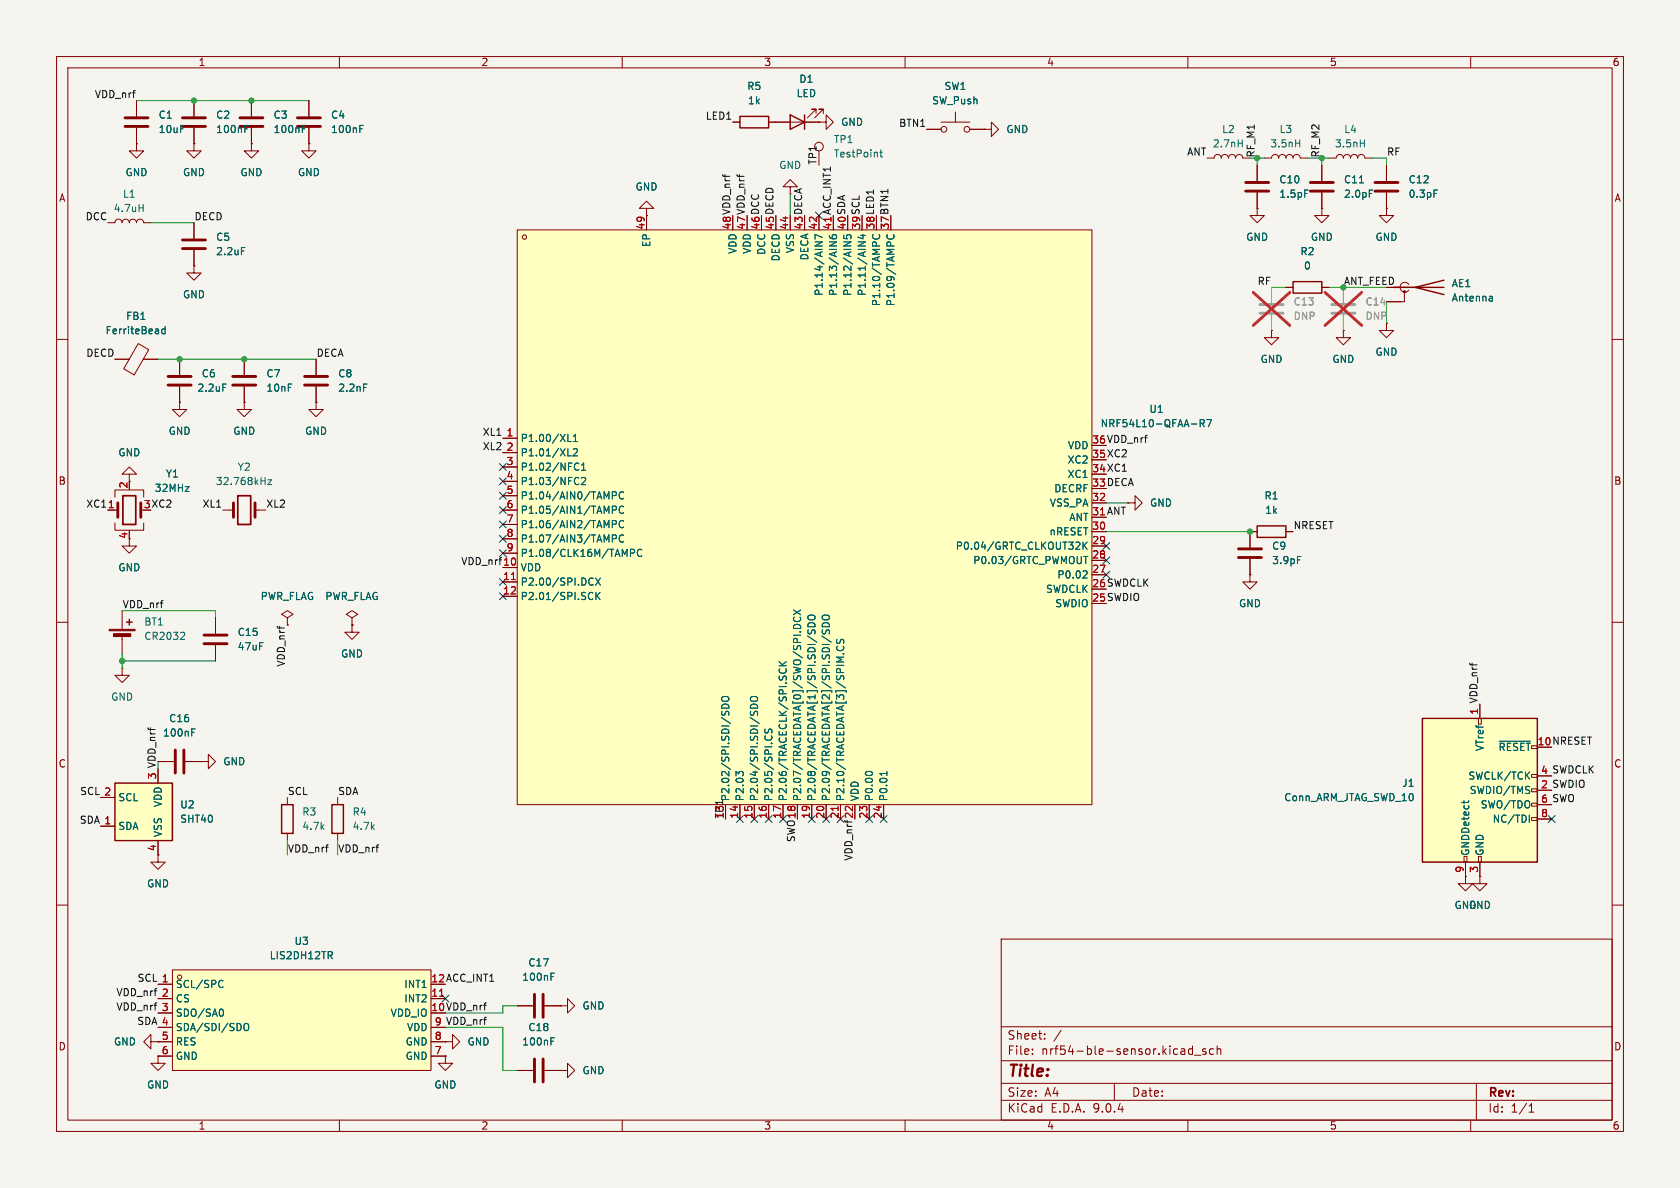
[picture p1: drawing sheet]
<svg xmlns="http://www.w3.org/2000/svg" width="297mm" height="210mm" viewBox="0 0 297 210" stroke-linecap="round" stroke-linejoin="round" font-family="sans-serif">
<path d="M0 0h297v210h-297z" fill="#f5f4ef" stroke="#f5f4ef" stroke-width=".18"/>
<g fill="none" stroke="#840000" stroke-width=".18">
<path d="M10 10h277v190h-277zM12 12h273v186h-273zM60 10v2M110 10v2M160 10v2M210 10v2M260 10v2M44.4 25.4v1.3h1.3l-1.3 1.2-1.2-1.2h1.2M44.4 25.4h.1M10 60h2M285 60h2M10 110h2"/>
<path d="M50.8 109.2l1-.6-1-.6-1 .6 1 .6v1.3M50.8 110.5h.1M285 110h2M27.9 151.1v1.3h1.3l-1.3 1.3-1.2-1.3h1.2M10 160h2M177 166h108v32h-108zM285 160h2M60 198v2M110 198v2M160 198v2M177 194.5h108M177 191.5h108"/>
<path d="M177 187.5h108M177 181.5h108M182.5 186.3v.1M182.5 185.5v.1M184.7 183.6v.1M184.7 182.8v.1M187.6 182.1l-1.3 2M197 191.5v3M210 198v2M210.8 184.9v1.5M210.8 185.5l-.4-.1-.3 .3v.4l.1 .2h.6M211.2 186.5h1.1"/>
<path d="M213.2 185.5l-.4-.1-.2 .2 .1 .2 .5 .2v.3h-.6M214.5 185.5l-.4-.1-.3 .3v.4l.2 .2h.5M215.2 185.5l.2-.1 .3 .1 .1 .9M215.2 184.9v1.5M260 198v2M261 191.5v6.5M270.3 196.6h.9M270.3 195.5l.4-.4v1.5"/>
</g>
<path d="M20.3 138.4h10.2v10.2h-10.2z" fill="#ffffc2"/>
<path d="M20.3 138.4h10.2v10.2h-10.2z" fill="none" stroke="#840000" stroke-width=".25"/>
<path d="M27.9 135.9v2.5M17.8 141h2.5M17.8 146.1h2.5M27.9 148.6v2.5M26.7 184.2v-1.3l-1.3 1.3 1.3 1.2v-1.2h1.2M27.9 184.2h.1" fill="none" stroke="#840000" stroke-width=".18"/>
<path d="M91.4 40.6h101.6v101.6h-101.6z" fill="#ffffc2"/>
<g fill="none" stroke="#840000" stroke-width=".18">
<path d="M114.3 38.1v2.5M139.7 38.1v2.5M144.8 38.1v2.5M91.4 40.6h101.6v101.6h-101.6zM43.2 71.1v1.3h1.2l-1.2 1.3-1.3-1.3h1.3M43.2 71.1h.1M43.2 63.5v2.8M43.2 68.3v2.8M55.9 71.1v1.3h1.2l-1.2 1.3-1.3-1.3h1.3M55.9 71.1h.1M88.9 77.5h2.5M19 90.2h1.8"/>
<path d="M20.3 87.9v-1.3h5.1v1.3M20.3 92.5v1.2h5.1v-1.2M22.9 83.8h1.2l-1.2-1.2-1.3 1.2h1.3v1.3M22.9 95.3v1.2h1.2l-1.2 1.3-1.3-1.3h1.3M22.9 93.7v.3M39.4 90.2h1.9M45.1 90.2h1.9M88.9 80h2.5M88.9 82.6h2.5M88.9 85.1h2.5M88.9 87.6h2.5M88.9 90.2h2.5"/>
<path d="M88.9 92.7h2.5M88.9 95.3h2.5M88.9 97.8h2.5M193 88.9h2.6M193 94h2.6M193 96.5h2.6M193 99.1h2.6M88.9 100.3h2.5M88.9 102.9h2.5M88.9 105.4h2.5M193 101.6h2.6M130.8 142.2v2.6"/>
<path d="M133.3 142.2v2.6M135.9 142.2v2.6M138.4 142.2v2.6M141 142.2v2.6M143.5 142.2v2.6M146 142.2v2.6M148.6 142.2v2.6M151.1 142.2v2.6M153.7 142.2v2.6M156.2 142.2v2.6M91.4 177.8h2.8M96.3 177.8h2.8"/>
<path d="M99.1 177.8h1.2v-1.3l1.3 1.3-1.3 1.3v-1.3M99.1 177.8h.1M27.9 186.7v1.3h1.3l-1.3 1.2-1.2-1.2h1.2M27.9 186.7h.1M78.7 186.7v1.3h1.3l-1.3 1.2-1.2-1.2h1.2M78.7 186.7h.1M91.4 189.2h2.8M96.3 189.2h2.8M99.1 189.2h1.2v-1.2l1.3 1.2-1.3 1.3v-1.3M99.1 189.2h.1"/>
<circle cx="92.7" cy="41.9" r=".38"/>
</g>
<g fill="none" stroke="#006464" stroke-width=".18">
<path d="M144.1 42.8h1.3l-1.3 .7M145.4 42l-1.3-.6v.9M146.6 42.8h1.3l-1.3 .7M146.6 41.6l.1 .4a.86 .86 0 0 0 1.2 0l-.1-.4-.4-.1-.3 .2 .1 .4 .2 .1M149.2 42.8h1.2l-1.2 .7M149.2 41.6v.6h.6l-.1-.2v-.4l.2-.1 .4 .1 .1 .1-.1 .5M151.7 42.8h1.3l-1.3 .7M152.1 41.6h.9M152.6 41.4v.8l-1-.3M154.4 41.5a.6 .6 0 0 0 .4 .8 .6 .6 0 0 0 .7-.6l-.1-.2M156.9 41.5a.6 .6 0 0 0 .4 .8 .6 .6 0 0 0 .8-.6l-.2-.2M100.4 78h.6"/>
<path d="M101.4 78h.7M101.4 77.1l.3-.3v1.2M101.4 79.4l.4-.1 .3 .4-.8 .9h.8M212.2 74.8h.6l.1-.2-.1-.3-.6-.1v1.2M212.5 74.8l.4 .6M213.3 74.2h.9l-.6 1.2M47.4 84.8h.6l-.6 .9h.6M100.4 80.6h.6M101.8 81.9h.3l.2 .1M102.1 84.4l.2 .1M102.3 83l-.2 .1h-.3M102.3 85.5l-.2 .2"/>
<path d="M102.8 83.1h.7M102.8 82.2l.4-.3v1.2M102.8 84.5l.5-.1 .2 .4-.7 .9h.7M108.3 87.6l.6-.1 .1-.1-.1-.3-.6-.2v1.3M108.3 90.1h.6l.1-.2-.1-.3-.6-.1v1.2M108.3 92.7l.6-.1 .1-.2-.1-.3-.6-.1v1.3M108.3 95.2h.6l.1-.2-.1-.3-.6-.1v1.2M110.3 87.1a.6 .6 0 0 0-.9 .4 .6 .6 0 0 0 .6 .7l.3-.1M110.3 89.6a.6 .6 0 0 0-.9 .4 .6 .6 0 0 0 .6 .7l.3-.1M110.3 92.1a.6 .6 0 0 0-.9 .5 .6 .6 0 0 0 .6 .7l.3-.1M110.3 94.7a.6 .6 0 0 0-.9 .4 .6 .6 0 0 0 .6 .7l.3-.1M111.5 97.8l.6-.1 .1-.2-.1-.3-.6-.1v1.3"/>
<path d="M113.5 97.2a.6 .6 0 0 0-.9 .4 .6 .6 0 0 0 .6 .8l.3-.2M190.1 97.1h.8M190.9 96v.4M191.5 95.8v1.3M191.6 98.4h.7M191.6 96.4l.6 .7M191.9 98.4v1.2M192.2 95.8l-.7 .8M104.6 104.7l.2 .1M104.6 102.2l.3 .1M104.8 105.9l-.2 .1M104.9 103.3l-.3 .1"/>
<path d="M105.3 102.2l.8 1.2M105.4 104.7v1.3M105.5 105.3l.6 .7M106.1 104.7l-.7 .7M106.1 102.2l-.8 1.2M137.7 117.7h1.3M137.7 117l.8 .7M137.9 118.2a.6 .6 0 0 0 .4 .9 .6 .6 0 0 0 .7-.6l-.1-.3M139 117l-.7 .5M140.3 111.1a.64 .64 0 0 1 .6-.7 .64 .64 0 0 1 .6 .7M140.3 107.8l1.2 .9M140.4 109.1a.6 .6 0 0 0 .4 .8 .6 .6 0 0 0 .7-.6l-.1-.2"/>
<path d="M141.5 107.8l-1.2 .9M142.9 111.3l-.1 .5 .1 .2h.4l.2-.5 .3-.2 .3 .3-.1 .5M142.9 108.9a.81 .81 0 0 1 1.2 .1 .43 .43 0 0 1-.4 .6h-.5a.42 .42 0 0 1-.3-.2 .42 .42 0 0 1 0-.5zM142.9 110.3a.68 .68 0 0 1 .8-.2 .68 .68 0 0 1 .4 .7h-1.3zM145.4 111.3v.5l.1 .2h.3l.3-.5 .3-.2 .2 .3v.5M145.4 110.3a.68 .68 0 0 1 .8-.2 .68 .68 0 0 1 .4 .7h-1.2zM145.4 108.9a.81 .81 0 0 1 1.2 .1 .43 .43 0 0 1-.4 .6h-.4a.42 .42 0 0 1-.4-.2 .42 .42 0 0 1 0-.5zM148 113l-.1 .5 .1 .2h.4l.2-.6 .3-.1 .3 .3-.1 .5M148 114.2a.6 .6 0 0 0 .4 .9 .6 .6 0 0 0 .8-.6l-.2-.3M149 115.6h.2M191.9 100.9l.3 .3-.1 .3-.7 .7h.8M127.6 123.3a.81 .81 0 0 1 1.2 .1 .43 .43 0 0 1-.4 .6h-.4a.42 .42 0 0 1-.4-.2 .42 .42 0 0 1 0-.5z"/>
<path d="M127.8 124.6a.66 .66 0 0 1 .7-.1 .66 .66 0 0 1 .3 .7h-1.2zM130.6 136.8l-.5-.4v.8M130.6 136.6l.2-.2h.3l.3 .2M132.7 123.3a.81 .81 0 0 1 1.2 .1 .43 .43 0 0 1-.4 .6h-.4a.42 .42 0 0 1-.4-.2 .42 .42 0 0 1 0-.5zM132.8 124.6a.66 .66 0 0 1 .8-.1 .66 .66 0 0 1 .3 .7h-1.2zM135.3 128.9l-.1 .5 .1 .1h.4l.2-.5 .3-.1 .3 .2-.1 .5M135.3 130.1l-.1 .2M136.3 130.1l.2 .2M153 136.7a.79 .79 0 0 1 1.2 0M156.8 136.4v.7M156.8 136.7h-1.3l.2 .2M97.4 172.6h.4"/>
<path d="M97.4 172h.6M97.4 184.1h.4M97.4 183.5h.6"/>
</g>
<path d="M90.4 102.5h.7M148.2 142.5v.8" fill="none" stroke="#a90000" stroke-width=".18"/>
<path d="M41.1 66.5h4.1M41.1 68.1h4.1M20.8 88.9v2.5M24.9 88.9v2.5M41.3 88.9v2.5M45.1 88.9v2.5M94.5 175.8v4M96 175.8v4M94.5 187.2v4.1M96 187.2v4.1" fill="none" stroke="#840000" stroke-width=".51"/>
<path d="M21.7 87.6h2.3v5.1h-2.3zM42 87.6h2.3v5.1h-2.3z" fill="none" stroke="#840000" stroke-width=".3"/>
<path d="M30.5 171.5h45.7v17.7h-45.7z" fill="#ffffc2"/>
<g fill="none" stroke="#840000" stroke-width=".18">
<path d="M24.1 17.8v2.8M54.6 17.8v2.8M168.9 19.8v1.8M19 39.4h1.3a.64 .64 0 0 1 .7-.7 .64 .64 0 0 1 .6 .7 .64 .64 0 0 1 .6-.7 .64 .64 0 0 1 .7 .7 .64 .64 0 0 1 .6-.7 .64 .64 0 0 1 .6 .7 .64 .64 0 0 1 .7-.7 .64 .64 0 0 1 .6 .7h1.3M24.1 25.4v1.3h1.3l-1.3 1.2-1.2-1.2h1.2M24.1 25.4h.1M24.1 22.6v2.8M34.3 25.4v1.3h1.3l-1.3 1.2-1.3-1.2h1.3M34.3 25.4h.1M34.3 39.4v2.8M54.6 22.6v2.8M114.3 36.8h1.3l-1.3-1.2-1.3 1.2h1.3v1.3"/>
<path d="M114.3 38.1h.1M163.8 22.9h2.6M166.4 21.6h5M171.4 22.9h2.6M174 22.9h1.3v-1.3l1.2 1.3-1.2 1.2v-1.2M174 22.9h.1M213.4 27.9h1.2a.64 .64 0 0 1 .7-.6 .64 .64 0 0 1 .6 .6 .64 .64 0 0 1 .6-.6 .64 .64 0 0 1 .7 .6 .64 .64 0 0 1 .6-.6 .64 .64 0 0 1 .6 .6 .64 .64 0 0 1 .7-.6 .64 .64 0 0 1 .6 .6h1.3M222.2 36.8v1.3h1.3l-1.3 1.3-1.2-1.3h1.2M222.2 36.8h.1M222.2 29.2v2.8M222.2 34v2.8M223.5 27.9h1.3a.64 .64 0 0 1 .6-.6 .64 .64 0 0 1 .7 .6 .64 .64 0 0 1 .6-.6 .64 .64 0 0 1 .6 .6 .64 .64 0 0 1 .7-.6 .64 .64 0 0 1 .6 .6 .64 .64 0 0 1 .6-.6 .64 .64 0 0 1 .7 .6h1.2"/>
<path d="M233.7 36.8v1.3h1.2l-1.2 1.3-1.3-1.3h1.3M233.7 36.8h.1M233.7 29.2v2.8M233.7 34v2.8M234.9 27.9h1.3a.64 .64 0 0 1 .7-.6 .64 .64 0 0 1 .6 .6 .64 .64 0 0 1 .6-.6 .64 .64 0 0 1 .7 .6 .64 .64 0 0 1 .6-.6 .64 .64 0 0 1 .6 .6 .64 .64 0 0 1 .7-.6 .64 .64 0 0 1 .6 .6h1.3M245.1 36.8v1.3h1.3l-1.3 1.3-1.3-1.3h1.3M245.1 36.8h.1M245.1 29.2v2.8M245.1 34v2.8M34.3 47v1.3h1.3l-1.3 1.2-1.3-1.2h1.3M34.3 47h.1M34.3 44.2v2.8"/>
<path d="M224.8 58.4v1.3h1.3l-1.3 1.3-1.3-1.3h1.3M224.8 58.4h.1M227.3 50.8h1.3M233.7 50.8h1.2M237.5 58.4v1.3h1.3l-1.3 1.3-1.3-1.3h1.3M237.5 58.4h.1M245.1 57.2v1.2h1.3l-1.3 1.3-1.3-1.3h1.3M245.1 50.8h5.1M248.3 51.6v1.7h-3.2M249 50.3a.85 .85 0 0 0-1.2-.1 .85 .85 0 0 0 0 1.2 .85 .85 0 0 0 1.2-.1M55.9 63.5v2.8M55.9 68.3v2.8"/>
<path d="M199.4 88.9h1.3v-1.3l1.2 1.3-1.2 1.3v-1.3M199.4 88.9h.1M221 98.8v2.8M222.2 94h-1.2v2.8M227.3 94h1.3M21.6 118.1v1.3h1.3l-1.3 1.3-1.3-1.3h1.3M21.6 118.1h.1M21.6 108v3.3M21.6 112.3v3.3M221 101.6v1.3h1.2l-1.2 1.2-1.3-1.2h1.3M221 101.6h.1M27.9 134.6h2.8"/>
<path d="M32.8 134.6h2.8M35.6 134.6h1.2v-1.2l1.3 1.2-1.3 1.3v-1.3M35.6 134.6h.1M50.8 141v1.2M50.8 147.3v1.3M59.7 141v1.2M59.7 147.3v1.3M27.9 174h2.6M27.9 176.5h2.6M27.9 179.1h2.6M30.5 171.5h45.7v17.7h-45.7zM76.2 176.5h2.5"/>
<path d="M27.9 181.6h2.6M27.9 184.2h2.6M27.9 186.7h2.6M76.2 181.6h2.5M76.2 184.2h2.5M76.2 186.7h2.5M78.7 184.2h1.3v-1.3l1.3 1.3-1.3 1.2v-1.2M78.7 184.2h.1"/>
<circle cx="166.9" cy="22.9" r=".51"/>
<circle cx="170.9" cy="22.9" r=".51"/>
<circle cx="31.8" cy="172.7" r=".38"/>
</g>
<g fill="none" stroke="#006464" stroke-width=".18">
<path d="M24.6 36.7h.7M25.3 36.1v1.3M63.6 22.8h.4M63.6 22.2h.6M218.9 25.3h.7M219.6 24.7v1.3M229.1 25.3h.7M229.8 24.7v1.3M230.6 33.6h.7M240.3 32.3h.7M240.5 25.3h.7M241.2 24.7v1.3"/>
<path d="M242.1 33.6h.6M253.5 33.6h.6M42.7 43.8h.6M263.7 52.4l.1 .2v.6M263.8 53.2h-.4M263.8 52.7h-.4M64.3 67.9h.6M229.4 98.4h.6M32.4 111.8l.2 .2v.3l-.7 .7h.7M33.9 129.5h.4M33.9 128.8h.6M39.1 173.3l.3 .1"/>
<path d="M39.2 178.4a.79 .79 0 0 1 0 1.2M39.4 174.4l-.3 .2M58.3 168.9l.5 .6M58.6 168.3l.2 .2-.2 .3M43.2 181.1l.2-.2a.43 .43 0 0 1 .6 .4v.5a.42 .42 0 0 1-.5 .4 .42 .42 0 0 1-.4-.4z"/>
</g>
<path d="M77.7 176.1h.7" fill="none" stroke="#a90000" stroke-width=".18"/>
<g fill="none" stroke="#840000" stroke-width=".51">
<path d="M22.1 20.8h4.1M22.1 22.4h4.1M52.6 20.8h4M52.6 22.4h4M220.2 32.3h4.1M220.2 33.8h4.1M231.6 32.3h4.1M231.6 33.8h4.1M243.1 32.3h4M243.1 33.8h4M32.3 42.4h4M32.3 43.9h4"/>
<path d="M53.8 66.5h4.1M53.8 68.1h4.1M218.9 97h4.1M218.9 98.6h4.1M31 132.6v4.1M32.5 132.6v4.1"/>
</g>
<g fill="#840000" stroke="#840000" stroke-width=".18">
<path d="M19.3 111.3h4.6v.2h-4.6z"/>
<path d="M20.1 112h3v.5h-3z"/>
<circle cx="248.3" cy="51.6" r=".18"/>
</g>
<path d="M228.6 49.8h5.1v2h-5.1zM246.4 50.8h8.9M255.3 49.5l-5.1 1.3 5.1 1.3M222.2 93h5.1v2h-5.1zM22.4 110h1M22.9 109.5v1M49.8 142.2h2v5.1h-2zM58.7 142.2h2v5.1h-2z" fill="none" stroke="#840000" stroke-width=".25"/>
<path d="M222.8 53.8h4M222.8 55.4h4M235.5 53.8h4M235.5 55.4h4" fill="none" stroke="#9c9b98" stroke-width=".51"/>
<path d="M224.8 50.8v2.8M224.8 55.6v2.8M237.5 50.8v2.8M237.5 55.6v2.8" fill="none" stroke="#9c9b98" stroke-width=".18"/>
<path d="M221.6 51.7l6.4 5.8M228 51.7l-6.4 5.8M234.3 51.7l6.4 5.8M240.7 51.7l-6.4 5.8" fill="none" stroke="#e12e31" stroke-width=".46"/>
<path d="M251.5 127h20.3v25.4h-20.3z" fill="#ffffc2"/>
<path d="M130.8 20.6h5.1v2h-5.1zM139.7 20.3l2.5 1.3-2.5 1.3zM142.2 20.3v2.6M251.5 127h20.3v25.4h-20.3z" fill="none" stroke="#840000" stroke-width=".25"/>
<g fill="none" stroke="#840000" stroke-width=".18">
<path d="M24.1 17.8v2.8M34.3 17.8v2.8M44.4 17.8v2.8M54.6 17.8v2.8M24.1 25.4h.1M24.1 22.6v2.8M34.3 25.4h.1M34.3 22.6v2.8M34.3 39.4v2.8M44.4 25.4h.1M44.4 22.6v2.8M54.6 25.4v1.3h1.3l-1.3 1.2-1.3-1.2h1.3"/>
<path d="M54.6 25.4h.1M54.6 22.6v2.8M114.3 38.1h.1M114.3 38.1v2.5M129.5 21.6h1.3M135.9 21.6h8.9M139.7 33h1.3l-1.3-1.2-1.3 1.2h1.3v1.3M139.7 34.3h.1M139.7 38.1v2.5M144.3 20.1v-.8h-.8h.8l-1.6 1.5M144.8 21.6h1.2v-1.3l1.3 1.3-1.3 1.3v-1.3M144.8 21.6h.1"/>
<path d="M144.8 38.1v2.5M145.5 20.1v-.8h-.7h.7l-1.5 1.5M163.8 22.9h2.6M171.4 22.9h2.6M174 22.9h.1M222.2 36.8h.1M222.2 29.2v2.8M222.2 34v2.8M233.7 36.8h.1M233.7 29.2v2.8M233.7 34v2.8M245.1 36.8h.1"/>
<path d="M245.1 29.2v2.8M245.1 34v2.8M34.3 47h.1M34.3 44.2v2.8M224.8 58.4h.1M227.3 50.8h1.3M233.7 50.8h1.2M237.5 58.4h.1M245.1 50.8h2.5M245.1 53.3h2.5M20.3 63.5h2.6M24.4 60.7l1.9 1.1-2.6 4.5-1.8-1.1z"/>
<path d="M25.3 63.5h2.6M31.7 71.1v1.3h1.3l-1.3 1.3-1.2-1.3h1.2M31.7 71.1h.1M31.7 63.5v2.8M31.7 68.3v2.8M43.2 71.1h.1M43.2 63.5v2.8M43.2 68.3v2.8M55.9 71.1h.1M55.9 63.5v2.8M55.9 68.3v2.8M88.9 77.5h2.5"/>
<path d="M19 90.2h1.3M88.9 80h2.5M88.9 82.6h2.5M88.9 85.1h2.5M88.9 87.6h2.5M88.9 90.2h2.5M88.9 92.7h2.5M88.9 95.3h2.5M88.9 97.8h2.5M193 88.9h2.6M193 94h2.6M193 96.5h2.6"/>
<path d="M193 99.1h2.6M199.4 88.9h.1M221 98.8v2.8M222.2 94h-1.2v2.8M227.3 94h1.3M38.1 109.2v2.8M38.1 114v2.8M50.8 110.5h.1M62.2 109.2l1-.6-1-.6-1 .6 1 .6v1.3M62.2 110.5h.1M62.2 110.5v1.3h1.3l-1.3 1.2-1.2-1.2h1.2M88.9 100.3h2.5"/>
<path d="M88.9 102.9h2.5M88.9 105.4h2.5M193 101.6h2.6M221 101.6h.1M27.9 135.9v2.5M27.9 134.6h2.8M32.8 134.6h2.8M35.6 134.6h.1M261.4 127h.5v1h-.5zM261.6 124.5v2.5M270.8 136.9h1v.5h-1zM270.8 139.4h1v.6h-1z"/>
<path d="M17.8 141h2.5M17.8 146.1h2.5M27.9 148.6v2.5M130.8 142.2v2.6M133.3 142.2v2.6M135.9 142.2v2.6M138.4 142.2v2.6M141 142.2v2.6M143.5 142.2v2.6M146 142.2v2.6M148.6 142.2v2.6M151.1 142.2v2.6"/>
<path d="M153.7 142.2v2.6M156.2 142.2v2.6M258.8 151.4h.5v1h-.5zM259.1 154.9v1.3h1.2l-1.2 1.3-1.3-1.3h1.3M259.1 154.9h.1M259.1 152.4v2.5M261.4 151.4h.5v1h-.5zM261.6 154.9v1.3h1.3l-1.3 1.3-1.3-1.3h1.3M261.6 154.9h.1M261.6 152.4v2.5M270.8 142h1v.5h-1zM270.8 144.5h1v.5h-1z"/>
<path d="M271.8 142.2h2.5M271.8 144.8h2.5M27.9 174h2.6M27.9 176.5h2.6M27.9 179.1h2.6M76.2 176.5h2.5M91.4 177.8h2.8M96.3 177.8h2.8M99.1 177.8h.1M27.9 184.2h.1M27.9 186.7h.1M27.9 181.6h2.6"/>
<path d="M27.9 184.2h2.6M27.9 186.7h2.6M76.2 181.6h2.5M76.2 184.2h2.5M76.2 186.7h2.5M78.7 184.2h.1M78.7 186.7h.1M91.4 189.2h2.8M96.3 189.2h2.8M99.1 189.2h.1"/>
<circle cx="144.8" cy="25.9" r=".76"/>
</g>
<g fill="none" stroke="#006464" stroke-width=".18">
<path d="M43.3 22.8h.4M43.3 22.2h.6M53.5 22.8h.4M53.5 22.2h.6M63.6 22.8h.4M63.6 22.2h.6M155.5 26.9h.5M155.7 26.5v1.1l.3 .2M230.6 33.6h.7M240.3 32.3h.7M242.1 33.6h.6M253.5 33.6h.6"/>
<path d="M29.2 57.7v1.3M29.2 58.2h-.4l-.2 .2 .1 .5h.5M42.7 43.8h.6M144.1 42.8h1.3l-1.3 .7M145.4 42l-1.3-.6v.9M146.6 42.8h1.3l-1.3 .7M146.6 41.6l.1 .4a.86 .86 0 0 0 1.2 0l-.1-.4-.4-.1-.3 .2 .1 .4 .2 .1M149.2 42.8h1.2l-1.2 .7M149.2 41.6v.6h.6l-.1-.2v-.4l.2-.1 .4 .1 .1 .1-.1 .5M151.7 42.8h1.3l-1.3 .7M152.1 41.6h.9M152.6 41.4v.8l-1-.3"/>
<path d="M154.4 41.5a.6 .6 0 0 0 .4 .8 .6 .6 0 0 0 .7-.6l-.1-.2M156.9 41.5a.6 .6 0 0 0 .4 .8 .6 .6 0 0 0 .8-.6l-.2-.2M263.7 52.4l.1 .2v.6M263.8 53.2h-.4M263.8 52.7h-.4M39.4 67.9h.6M64.3 67.9h.6M100.4 78h.6M101.4 78h.7M101.4 77.1l.3-.3v1.2M101.4 79.4l.4-.1 .3 .4-.8 .9h.8M212.2 74.8h.6l.1-.2-.1-.3-.6-.1v1.2"/>
<path d="M212.5 74.8l.4 .6M213.3 74.2h.9l-.6 1.2M100.4 80.6h.6M101.8 81.9h.3l.2 .1M102.1 84.4l.2 .1M102.3 83l-.2 .1h-.3M102.3 85.5l-.2 .2M102.8 83.1h.7M102.8 82.2l.4-.3v1.2M102.8 84.5l.5-.1 .2 .4-.7 .9h.7M108.3 87.6l.6-.1 .1-.1-.1-.3-.6-.2v1.3M108.3 90.1h.6l.1-.2-.1-.3-.6-.1v1.2"/>
<path d="M108.3 92.7l.6-.1 .1-.2-.1-.3-.6-.1v1.3M108.3 95.2h.6l.1-.2-.1-.3-.6-.1v1.2M110.3 87.1a.6 .6 0 0 0-.9 .4 .6 .6 0 0 0 .6 .7l.3-.1M110.3 89.6a.6 .6 0 0 0-.9 .4 .6 .6 0 0 0 .6 .7l.3-.1M110.3 92.1a.6 .6 0 0 0-.9 .5 .6 .6 0 0 0 .6 .7l.3-.1M110.3 94.7a.6 .6 0 0 0-.9 .4 .6 .6 0 0 0 .6 .7l.3-.1M111.5 97.8l.6-.1 .1-.2-.1-.3-.6-.1v1.3M113.5 97.2a.6 .6 0 0 0-.9 .4 .6 .6 0 0 0 .6 .8l.3-.2M190.1 97.1h.8M190.9 96v.4M191.5 95.8v1.3M191.6 98.4h.7"/>
<path d="M191.6 96.4l.6 .7M191.9 98.4v1.2M192.2 95.8l-.7 .8M229.4 98.4h.6M104.6 104.7l.2 .1M104.6 102.2l.3 .1M104.8 105.9l-.2 .1M104.9 103.3l-.3 .1M105.3 102.2l.8 1.2M105.4 104.7v1.3M105.5 105.3l.6 .7M106.1 104.7l-.7 .7"/>
<path d="M106.1 102.2l-.8 1.2M137.7 117.7h1.3M137.7 117l.8 .7M137.9 118.2a.6 .6 0 0 0 .4 .9 .6 .6 0 0 0 .7-.6l-.1-.3M139 117l-.7 .5M140.3 111.1a.64 .64 0 0 1 .6-.7 .64 .64 0 0 1 .6 .7M140.3 107.8l1.2 .9M140.4 109.1a.6 .6 0 0 0 .4 .8 .6 .6 0 0 0 .7-.6l-.1-.2M141.5 107.8l-1.2 .9M142.9 111.3l-.1 .5 .1 .2h.4l.2-.5 .3-.2 .3 .3-.1 .5M142.9 108.9a.81 .81 0 0 1 1.2 .1 .43 .43 0 0 1-.4 .6h-.5a.42 .42 0 0 1-.3-.2 .42 .42 0 0 1 0-.5zM142.9 110.3a.68 .68 0 0 1 .8-.2 .68 .68 0 0 1 .4 .7h-1.3z"/>
<path d="M145.4 111.3v.5l.1 .2h.3l.3-.5 .3-.2 .2 .3v.5M145.4 110.3a.68 .68 0 0 1 .8-.2 .68 .68 0 0 1 .4 .7h-1.2zM145.4 108.9a.81 .81 0 0 1 1.2 .1 .43 .43 0 0 1-.4 .6h-.4a.42 .42 0 0 1-.4-.2 .42 .42 0 0 1 0-.5zM148 113l-.1 .5 .1 .2h.4l.2-.6 .3-.1 .3 .3-.1 .5M148 114.2a.6 .6 0 0 0 .4 .9 .6 .6 0 0 0 .8-.6l-.2-.3M149 115.6h.2M191.9 100.9l.3 .3-.1 .3-.7 .7h.8M33.9 129.5h.4M33.9 128.8h.6M127.6 123.3a.81 .81 0 0 1 1.2 .1 .43 .43 0 0 1-.4 .6h-.4a.42 .42 0 0 1-.4-.2 .42 .42 0 0 1 0-.5zM127.8 124.6a.66 .66 0 0 1 .7-.1 .66 .66 0 0 1 .3 .7h-1.2zM130.6 136.8l-.5-.4v.8"/>
<path d="M130.6 136.6l.2-.2h.3l.3 .2M132.7 123.3a.81 .81 0 0 1 1.2 .1 .43 .43 0 0 1-.4 .6h-.4a.42 .42 0 0 1-.4-.2 .42 .42 0 0 1 0-.5zM132.8 124.6a.66 .66 0 0 1 .8-.1 .66 .66 0 0 1 .3 .7h-1.2zM135.3 128.9l-.1 .5 .1 .1h.4l.2-.5 .3-.1 .3 .2-.1 .5M135.3 130.1l-.1 .2M136.3 130.1l.2 .2M153 136.7a.79 .79 0 0 1 1.2 0M156.8 136.4v.7M156.8 136.7h-1.3l.2 .2M265 131h5.5M258.8 141.5v.5M259.7 141.5l-.1 .3"/>
<path d="M270.4 144.1v1.3M39.1 173.3l.3 .1M39.2 178.4a.79 .79 0 0 1 0 1.2M39.4 174.4l-.3 .2M58.3 168.9l.5 .6M58.6 168.3l.2 .2-.2 .3M97.4 172.6h.4M97.4 172h.6M43.2 181.1l.2-.2a.43 .43 0 0 1 .6 .4v.5a.42 .42 0 0 1-.5 .4 .42 .42 0 0 1-.4-.4zM97.4 184.1h.4M97.4 183.5h.6"/>
</g>
<path d="M32.3 20.8h4M32.3 22.4h4M42.4 20.8h4.1M42.4 22.4h4.1M29.7 66.5h4.1M29.7 68.1h4.1M36.1 112.3h4M36.1 113.8h4" fill="none" stroke="#840000" stroke-width=".51"/>
<g fill="none" stroke="#009600" stroke-width=".18">
<path d="M24.1 17.8h30.5M26.7 39.4h7.6M139.7 34.3v3.8M223.5 27.9h-1.3v1.3M231.1 27.9h3.8M233.7 27.9v1.3M242.6 27.9h2.5v1.3M224.8 50.8h2.5M234.9 50.8h10.2M245.1 53.3v3.9M27.9 63.5h28M195.6 94h25.4"/>
<path d="M195.6 88.9h3.8M21.6 108h16.5v1.2M21.6 116.8h16.5M21.6 115.6v2.5M50.8 148.6v2.5M59.7 148.6v2.5M91.4 177.8h-2.5v1.3h-10.2M78.7 181.6h10.2v7.6h2.5"/>
</g>
<g fill="none" stroke="#000084" stroke-width=".18">
<path d="M144.2 37.5l1.2 1.2M145.4 37.5l-1.2 1.2M88.3 92.1l1.2 1.2M88.3 84.5l1.2 1.2M88.3 81.9l1.2 1.3M88.3 87l1.2 1.2M88.3 97.2l1.2 1.2M88.3 94.6l1.2 1.3M88.3 89.6l1.2 1.2M89.5 92.1l-1.2 1.2M89.5 84.5l-1.2 1.2M89.5 81.9l-1.2 1.3"/>
<path d="M89.5 87l-1.2 1.2M89.5 97.2l-1.2 1.2M89.5 94.6l-1.2 1.3M89.5 89.6l-1.2 1.2M195 98.5l1.2 1.2M195 95.9l1.2 1.2M196.2 98.5l-1.2 1.2M196.2 95.9l-1.2 1.2M88.3 102.3l1.2 1.2M88.3 104.8l1.2 1.2M89.5 102.3l-1.2 1.2M89.5 104.8l-1.2 1.2"/>
<path d="M195 101l1.2 1.2M196.2 101l-1.2 1.2M130.2 144.2l1.2 1.2M131.4 144.2l-1.2 1.2M132.7 144.2l1.3 1.2M134 144.2l-1.3 1.2M135.3 144.2l1.2 1.2M136.5 144.2l-1.2 1.2M137.8 144.2l1.2 1.2M139 144.2l-1.2 1.2M142.9 144.2l1.2 1.2M144.1 144.2l-1.2 1.2"/>
<path d="M145.4 144.2l1.3 1.2M146.7 144.2l-1.3 1.2M148 144.2l1.2 1.2M149.2 144.2l-1.2 1.2M153.1 144.2l1.2 1.2M154.3 144.2l-1.2 1.2M155.6 144.2l1.2 1.2M156.8 144.2l-1.2 1.2M273.7 144.2l1.2 1.2M274.9 144.2l-1.2 1.2M78.1 175.9l1.2 1.2M79.3 175.9l-1.2 1.2"/>
</g>
<path d="M90.4 102.5h.7M148.2 142.5v.8M77.7 176.1h.7" fill="none" stroke="#a90000" stroke-width=".18"/>
<path d="M224.8 50.8v2.8M224.8 55.6v2.8M237.5 50.8v2.8M237.5 55.6v2.8" fill="none" stroke="#9c9b98" stroke-width=".18"/>
<path d="M221.6 51.7l6.4 5.8M228 51.7l-6.4 5.8M234.3 51.7l6.4 5.8M240.7 51.7l-6.4 5.8" fill="none" stroke="#e12e31" stroke-width=".46"/>
<g fill="#009600" stroke="#009600" stroke-width=".18">
<circle cx="221" cy="94" r=".46"/>
<circle cx="31.7" cy="63.5" r=".46"/>
<circle cx="21.6" cy="116.8" r=".46"/>
<circle cx="43.2" cy="63.5" r=".46"/>
<circle cx="34.3" cy="17.8" r=".46"/>
<circle cx="44.4" cy="17.8" r=".46"/>
</g>
<text font-size="2.8" fill="#840000" x="178" y="190.9">Title:</text>
<g font-size="2.1" fill="#840000">
<text x="178" y="184">Sheet:</text>
<text x="178" y="186.7">File:</text>
<text x="184.1" y="186.7">nrf54-ble-sensor.kicad_sch</text>
<text x="178" y="196.9">KiCad</text>
<text x="178" y="194.1">Size:</text>
<text x="184.7" y="194.1">A4</text>
<text x="185.7" y="196.9">E.D.A.</text>
<text x="193.3" y="196.9">9.0.4</text>
<text x="200" y="194.1">Date:</text>
<text x="263" y="194.3">Rev:</text>
<text x="263" y="196.9">Id:</text>
<text x="267.1" y="196.9">1/1</text>
</g>
<g font-size="1.8" fill="#840000">
<text x="35" y="11.9">1</text>
<text x="85" y="11.9">2</text>
<text x="135" y="11.9">3</text>
<text x="185" y="11.9">4</text>
<text x="235" y="11.9">5</text>
<text x="285" y="11.9">6</text>
<text x="10.3" y="35.9">A</text>
<text x="285.3" y="35.9">A</text>
<text x="129.3" y="40.7" transform="rotate(-90 129.3 40.7)">48 VDD_nrf</text>
<text x="131.8" y="40.7" transform="rotate(-90 131.8 40.7)">47 VDD_nrf</text>
<text x="134.4" y="40.7" transform="rotate(-90 134.4 40.7)">46 DCC</text>
<text x="136.9" y="40.7" transform="rotate(-90 136.9 40.7)">45 DECD</text>
<text x="142" y="40.7" transform="rotate(-90 142 40.7)">43 DECA</text>
<text x="149.6" y="40.7" transform="rotate(-90 149.6 40.7)">40 SDA</text>
<text x="152.1" y="40.7" transform="rotate(-90 152.1 40.7)">39 SCL</text>
<text x="154.7" y="40.7" transform="rotate(-90 154.7 40.7)">38 LED1</text>
<text x="157.2" y="40.7" transform="rotate(-90 157.2 40.7)">37 BTN1</text>
<text x="193" y="78.5">36 VDD_nrf</text>
<text x="193" y="81">35 XC2</text>
<text x="193" y="83.6">34 XC1</text>
<text x="10.3" y="85.9">B</text>
<text x="22.6" y="86.4" transform="rotate(-90 22.6 86.4)">2</text>
<text x="193" y="86.1">33 DECA</text>
<text x="285.3" y="85.9">B</text>
<text x="22.6" y="95.3" transform="rotate(-90 22.6 95.3)">4</text>
<text x="193" y="103.9">26 SWDCLK</text>
<text x="193" y="106.4">25 SWDIO</text>
<text x="271.7" y="131.8">10 NRESET</text>
<text x="10.3" y="135.9">C</text>
<text x="272.3" y="136.9">4 SWDCLK</text>
<text x="285.3" y="135.9">C</text>
<text x="272.3" y="139.4">2 SWDIO</text>
<text x="127.9" y="144.8" transform="rotate(-90 127.9 144.8)">TP1</text>
<text x="76.2" y="173.7">12 ACC_INT1</text>
<text x="76.2" y="178.8">10 VDD_nrf</text>
<text x="10.3" y="185.9">D</text>
<text x="285.3" y="185.9">D</text>
<text x="35" y="199.9">1</text>
<text x="85" y="199.9">2</text>
<text x="135" y="199.9">3</text>
<text x="185" y="199.9">4</text>
<text x="235" y="199.9">5</text>
<text x="285" y="199.9">6</text>
</g>
<g font-size="1.8" fill="#0f0f0f">
<text x="16.7" y="17.4">VDD_nrf</text>
<text x="124.7" y="21.2">LED1</text>
<text x="158.8" y="22.5">BTN1</text>
<text x="144.4" y="29.2" transform="rotate(-90 144.4 29.2)">TP1</text>
<text x="209.8" y="27.6">ANT</text>
<text x="245.1" y="27.6">RF</text>
<text x="15" y="39">DCC</text>
<text x="34.3" y="39">DECD</text>
<text x="222.2" y="50.5">RF</text>
<text x="15.2" y="63.2">DECD</text>
<text x="55.9" y="63.2">DECA</text>
<text x="85.2" y="77.1">XL1</text>
<text x="85.2" y="79.7">XL2</text>
<text x="15.2" y="89.8">XC1</text>
<text x="25.3" y="89.9">3 XC2</text>
<text x="35.7" y="89.8">XL1</text>
<text x="47" y="89.8">XL2</text>
<text x="228.6" y="93.6">NRESET</text>
<text x="81.4" y="100">VDD_nrf 10</text>
<text x="21.6" y="107.6">VDD_nrf</text>
<text x="50.5" y="118" transform="rotate(-90 50.5 118)">VDD_nrf</text>
<text x="261.4" y="126.4" transform="rotate(-90 261.4 126.4)">1 VDD_nrf</text>
<text x="14.1" y="140.6">SCL 2</text>
<text x="50.8" y="140.6">SCL</text>
<text x="59.7" y="140.6">SDA</text>
<text x="272.3" y="142">6 SWO</text>
<text x="14" y="145.7">SDA 1</text>
<text x="140.6" y="149" transform="rotate(-90 140.6 149)">SWO18</text>
<text x="50.8" y="150.8">VDD_nrf</text>
<text x="59.7" y="150.8">VDD_nrf</text>
<text x="150.8" y="152.2" transform="rotate(-90 150.8 152.2)">VDD_nrf 22</text>
<text x="24.2" y="173.6">SCL 1</text>
<text x="20.5" y="176.2">VDD_nrf</text>
<text x="20.5" y="178.7">VDD_nrf</text>
<text x="24.2" y="181.3">SDA 4</text>
<text x="76.8" y="181.4">9 VDD_nrf</text>
</g>
<g font-size="1.8" fill="#006464">
<text x="132" y="16.1">R5</text>
<text x="140.7" y="17.4">LED</text>
<text x="141.2" y="14.8">D1</text>
<text x="166.9" y="16.1">SW1</text>
<text x="27.9" y="21.2">C1</text>
<text x="27.9" y="23.7">10uF</text>
<text x="38.1" y="21.2">C2</text>
<text x="38.1" y="23.7">100nF</text>
<text x="48.3" y="21.2">C3</text>
<text x="48.3" y="23.7">100nF</text>
<text x="58.4" y="21.2">C4</text>
<text x="58.4" y="23.7">100nF</text>
<text x="132.1" y="18.6">1k</text>
<text x="148.6" y="22.5">GND</text>
<text x="164.7" y="18.6">SW_Push</text>
<text x="177.8" y="23.7">GND</text>
<text x="215.9" y="23.7">L2</text>
<text x="226.1" y="23.7">L3</text>
<text x="237.5" y="23.7">L4</text>
<text x="147.3" y="25.5">TP1</text>
<text x="147.3" y="28">TestPoint</text>
<text x="214.3" y="26.3">2.7nH</text>
<text x="224.5" y="26.3">3.5nH</text>
<text x="235.9" y="26.3">3.5nH</text>
<text x="21.6" y="35.2">L1</text>
<text x="22.1" y="31.3">GND</text>
<text x="32.3" y="31.3">GND</text>
<text x="42.4" y="31.3">GND</text>
<text x="52.6" y="31.3">GND</text>
<text x="112.3" y="33.9">GND</text>
<text x="137.7" y="30.1">GND</text>
<text x="226.1" y="32.6">C10</text>
<text x="226.1" y="35.2">1.5pF</text>
<text x="237.5" y="32.6">C11</text>
<text x="237.5" y="35.2">2.0pF</text>
<text x="248.9" y="32.6">C12</text>
<text x="248.9" y="35.2">0.3pF</text>
<text x="20" y="37.7">4.7uH</text>
<text x="38.1" y="42.8">C5</text>
<text x="38.1" y="45.3">2.2uF</text>
<text x="115.2" y="43.8" transform="rotate(-90 115.2 43.8)">EP</text>
<text x="130.4" y="45" transform="rotate(-90 130.4 45)">VDD</text>
<text x="132.9" y="45" transform="rotate(-90 132.9 45)">VDD</text>
<text x="135.5" y="45.2" transform="rotate(-90 135.5 45.2)">DCC</text>
<text x="138" y="46.3" transform="rotate(-90 138 46.3)">DECD</text>
<text x="140.6" y="44.9" transform="rotate(-90 140.6 44.9)">VSS</text>
<text x="143.1" y="46.1" transform="rotate(-90 143.1 46.1)">DECA</text>
<text x="220.2" y="42.8">GND</text>
<text x="229.8" y="45.3">R2</text>
<text x="230.4" y="47.9">0</text>
<text x="231.6" y="42.8">GND</text>
<text x="243.1" y="42.8">GND</text>
<text x="32.3" y="52.9">GND</text>
<text x="145.6" y="52.4" transform="rotate(-90 145.6 52.4)">P1.14/AIN7</text>
<text x="148.2" y="52.4" transform="rotate(-90 148.2 52.4)">P1.13/AIN6</text>
<text x="150.7" y="52.4" transform="rotate(-90 150.7 52.4)">P1.12/AIN5</text>
<text x="153.3" y="52.4" transform="rotate(-90 153.3 52.4)">P1.11/AIN4</text>
<text x="256.5" y="51">AE1</text>
<text x="256.5" y="53.5">Antenna</text>
<text x="18.6" y="59.3">FerriteBead</text>
<text x="22.2" y="56.7">FB1</text>
<text x="155.8" y="54.2" transform="rotate(-90 155.8 54.2)">P1.10/TAMPC</text>
<text x="158.3" y="54.2" transform="rotate(-90 158.3 54.2)">P1.09/TAMPC</text>
<text x="222.8" y="64.4">GND</text>
<text x="235.5" y="64.4">GND</text>
<text x="243.1" y="63.1">GND</text>
<text x="34.8" y="69.4">2.2uF</text>
<text x="35.6" y="66.9">C6</text>
<text x="47" y="66.9">C7</text>
<text x="47" y="69.4">10nF</text>
<text x="59.7" y="66.9">C8</text>
<text x="59.7" y="69.4">2.2nF</text>
<text x="29.7" y="77.1">GND</text>
<text x="41.1" y="77.1">GND</text>
<text x="53.8" y="77.1">GND</text>
<text x="194.5" y="75.7">NRF54L10-QFAA-R7</text>
<text x="203.1" y="73.2">U1</text>
<text x="20.8" y="80.9">GND</text>
<text x="41.9" y="83.4">Y2</text>
<text x="91.9" y="78.3">P1.00/XL1</text>
<text x="91.9" y="80.9">P1.01/XL2</text>
<text x="91.9" y="83.4">P1.02/NFC1</text>
<text x="188.6" y="82.1">XC2</text>
<text x="188.7" y="79.6">VDD</text>
<text x="27.3" y="87.2">32MHz</text>
<text x="29.2" y="84.6">Y1</text>
<text x="38.1" y="86">32.768kHz</text>
<text x="91.9" y="86">P1.03/NFC2</text>
<text x="91.9" y="88.5">P1.04/AIN0/TAMPC</text>
<text x="185.5" y="89.8">VSS_PA</text>
<text x="186.3" y="87.2">DECRF</text>
<text x="188.6" y="84.7">XC1</text>
<text x="203.2" y="89.8">GND</text>
<text x="223.4" y="88.5">R1</text>
<text x="91.9" y="91">P1.05/AIN1/TAMPC</text>
<text x="91.9" y="93.6">P1.06/AIN2/TAMPC</text>
<text x="185.4" y="94.8">nRESET</text>
<text x="188.9" y="92.3">ANT</text>
<text x="223.6" y="91">1k</text>
<text x="20.8" y="101.2">GND</text>
<text x="91.9" y="96.1">P1.07/AIN3/TAMPC</text>
<text x="91.9" y="98.7">P1.08/CLK16M/TAMPC</text>
<text x="91.9" y="101.2">VDD</text>
<text x="168.9" y="97.4">P0.04/GRTC_CLKOUT32K</text>
<text x="171.9" y="99.9">P0.03/GRTC_PWMOUT</text>
<text x="224.8" y="97.4">C9</text>
<text x="224.8" y="99.9">3.9pF</text>
<text x="46" y="106.3">PWR_FLAG</text>
<text x="57.4" y="106.3">PWR_FLAG</text>
<text x="91.9" y="103.7">P2.00/SPI.DCX</text>
<text x="91.9" y="106.3">P2.01/SPI.SCK</text>
<text x="184.8" y="105">SWDCLK</text>
<text x="186.5" y="107.5">SWDIO</text>
<text x="186.8" y="102.5">P0.02</text>
<text x="218.9" y="107.5">GND</text>
<text x="25.4" y="110.8">BT1</text>
<text x="25.4" y="113.3">CR2032</text>
<text x="41.9" y="112.6">C15</text>
<text x="41.9" y="115.2">47uF</text>
<text x="60.2" y="116.4">GND</text>
<text x="19.6" y="124.1">GND</text>
<text x="28.7" y="130.4">100nF</text>
<text x="29.8" y="127.9">C16</text>
<text x="39.4" y="135.5">GND</text>
<text x="262.5" y="132.9" transform="rotate(-90 262.5 132.9)">VTref</text>
<text x="264.8" y="132.9">~{RESET}</text>
<text x="20.8" y="141.8">SCL</text>
<text x="28.8" y="142.8" transform="rotate(-90 28.8 142.8)">VDD</text>
<text x="31.8" y="143.1">U2</text>
<text x="129.1" y="141.7" transform="rotate(-90 129.1 141.7)">P2.02/SPI.SDI/SDO</text>
<text x="131.7" y="141.7" transform="rotate(-90 131.7 141.7)">P2.03</text>
<text x="134.2" y="141.7" transform="rotate(-90 134.2 141.7)">P2.04/SPI.SDI/SDO</text>
<text x="136.8" y="141.7" transform="rotate(-90 136.8 141.7)">P2.05/SPI.CS</text>
<text x="139.3" y="141.7" transform="rotate(-90 139.3 141.7)">P2.06/TRACECLK/SPI.SCK</text>
<text x="141.8" y="141.7" transform="rotate(-90 141.8 141.7)">P2.07/TRACEDATA[0]/SWO/SPI.DCX</text>
<text x="144.4" y="141.7" transform="rotate(-90 144.4 141.7)">P2.08/TRACEDATA[1]/SPI.SDI/SDO</text>
<text x="146.9" y="141.7" transform="rotate(-90 146.9 141.7)">P2.09/TRACEDATA[2]/SPI.SDI/SDO</text>
<text x="149.5" y="141.7" transform="rotate(-90 149.5 141.7)">P2.10/TRACEDATA[3]/SPIM.CS</text>
<text x="152" y="141.7" transform="rotate(-90 152 141.7)">VDD</text>
<text x="154.5" y="141.7" transform="rotate(-90 154.5 141.7)">P0.00</text>
<text x="157.1" y="141.7" transform="rotate(-90 157.1 141.7)">P0.01</text>
<text x="226.9" y="141.8">Conn_ARM_JTAG_SWD_10</text>
<text x="247.8" y="139.3">J1</text>
<text x="259.5" y="138">SWCLK/TCK</text>
<text x="259.7" y="140.6">SWDIO/TMS</text>
<text x="261.7" y="143.1">SWO/TDO</text>
<text x="20.8" y="146.9">SDA</text>
<text x="28.8" y="148.1" transform="rotate(-90 28.8 148.1)">VSS</text>
<text x="31.8" y="145.6">SHT40</text>
<text x="53.3" y="144.4">R3</text>
<text x="53.3" y="146.9">4.7k</text>
<text x="62.2" y="144.4">R4</text>
<text x="62.2" y="146.9">4.7k</text>
<text x="263.8" y="145.6">NC/TDI</text>
<text x="259.9" y="151.4" transform="rotate(-90 259.9 151.4)">GNDDetect</text>
<text x="262.5" y="151.4" transform="rotate(-90 262.5 151.4)">GND</text>
<text x="25.9" y="157.1">GND</text>
<text x="257" y="160.9">GND</text>
<text x="259.6" y="160.9">GND</text>
<text x="52" y="167.2">U3</text>
<text x="47.6" y="169.8">LIS2DH12TR</text>
<text x="92.2" y="173.6">100nF</text>
<text x="93.3" y="171">C17</text>
<text x="31" y="174.9">SCL/SPC</text>
<text x="31" y="177.4">CS</text>
<text x="31" y="179.9">SDO/SA0</text>
<text x="69" y="179.9">VDD_IO</text>
<text x="71.4" y="174.9">INT1</text>
<text x="71.4" y="177.4">INT2</text>
<text x="102.9" y="178.7">GND</text>
<text x="20" y="185">GND</text>
<text x="31" y="182.5">SDA/SDI/SDO</text>
<text x="31" y="185">RES</text>
<text x="71.6" y="185">GND</text>
<text x="71.9" y="182.5">VDD</text>
<text x="82.6" y="185">GND</text>
<text x="92.2" y="185">100nF</text>
<text x="93.3" y="182.5">C18</text>
<text x="31" y="187.6">GND</text>
<text x="71.6" y="187.6">GND</text>
<text x="102.9" y="190.1">GND</text>
<text x="25.9" y="192.6">GND</text>
<text x="76.7" y="192.6">GND</text>
</g>
<g font-size="1.8" fill="#009600">
<text x="221.9" y="27.9" transform="rotate(-90 221.9 27.9)">RF_M1</text>
<text x="233.3" y="27.9" transform="rotate(-90 233.3 27.9)">RF_M2</text>
<text x="237.5" y="50.5">ANT_FEED</text>
<text x="27.7" y="137.9" transform="rotate(-90 27.7 137.9)">3 VDD_nrf</text>
</g>
<g font-size="1.8" fill="#a90000">
<text x="114" y="40.7" transform="rotate(-90 114 40.7)">49</text>
<text x="129.3" y="40.7" transform="rotate(-90 129.3 40.7)">48</text>
<text x="131.8" y="40.7" transform="rotate(-90 131.8 40.7)">47</text>
<text x="134.4" y="40.7" transform="rotate(-90 134.4 40.7)">46</text>
<text x="136.9" y="40.7" transform="rotate(-90 136.9 40.7)">45</text>
<text x="139.4" y="40.7" transform="rotate(-90 139.4 40.7)">44</text>
<text x="142" y="40.7" transform="rotate(-90 142 40.7)">43</text>
<text x="144.5" y="40.7" transform="rotate(-90 144.5 40.7)">42</text>
<text x="147.1" y="40.7" transform="rotate(-90 147.1 40.7)">41 ACC_INT1</text>
<text x="147.1" y="40.7" transform="rotate(-90 147.1 40.7)">41</text>
<text x="149.6" y="40.7" transform="rotate(-90 149.6 40.7)">40</text>
<text x="152.1" y="40.7" transform="rotate(-90 152.1 40.7)">39</text>
<text x="154.7" y="40.7" transform="rotate(-90 154.7 40.7)">38</text>
<text x="157.2" y="40.7" transform="rotate(-90 157.2 40.7)">37</text>
<text x="89.5" y="77.2">1</text>
<text x="89.5" y="79.8">2</text>
<text x="89.5" y="82.3">3</text>
<text x="193" y="78.5">36</text>
<text x="193" y="81">35</text>
<text x="193" y="83.6">34</text>
<text x="19" y="89.9">1</text>
<text x="25.3" y="89.9">3</text>
<text x="89.5" y="84.8">4</text>
<text x="89.5" y="87.4">5</text>
<text x="89.5" y="89.9">6</text>
<text x="193" y="88.6">32</text>
<text x="193" y="86.1">33</text>
<text x="89.5" y="92.5">7</text>
<text x="89.5" y="95">8</text>
<text x="193" y="91.2">31 ANT</text>
<text x="193" y="93.7">30</text>
<text x="193" y="91.2">31</text>
<text x="88.9" y="100.1">10</text>
<text x="89.5" y="97.5">9</text>
<text x="193" y="96.3">29</text>
<text x="193" y="98.8">28</text>
<text x="193" y="101.3">27</text>
<text x="88.9" y="102.6">11</text>
<text x="88.9" y="105.2">12</text>
<text x="193" y="103.9">26</text>
<text x="193" y="106.4">25</text>
<text x="261.4" y="126.4" transform="rotate(-90 261.4 126.4)">1</text>
<text x="271.7" y="131.8">10</text>
<text x="27.7" y="137.9" transform="rotate(-90 27.7 137.9)">3</text>
<text x="272.3" y="136.9">4</text>
<text x="18.3" y="140.7">2</text>
<text x="272.3" y="139.4">2</text>
<text x="272.3" y="142">6</text>
<text x="18.3" y="145.8">1</text>
<text x="128" y="144.8" transform="rotate(-90 128 144.8)">13</text>
<text x="130.6" y="144.8" transform="rotate(-90 130.6 144.8)">14</text>
<text x="133.1" y="144.8" transform="rotate(-90 133.1 144.8)">15</text>
<text x="135.6" y="144.8" transform="rotate(-90 135.6 144.8)">16</text>
<text x="138.2" y="144.8" transform="rotate(-90 138.2 144.8)">17</text>
<text x="140.7" y="144.8" transform="rotate(-90 140.7 144.8)">18</text>
<text x="143.3" y="144.8" transform="rotate(-90 143.3 144.8)">19</text>
<text x="145.8" y="144.8" transform="rotate(-90 145.8 144.8)">20</text>
<text x="148.3" y="144.8" transform="rotate(-90 148.3 144.8)">21</text>
<text x="150.9" y="144.8" transform="rotate(-90 150.9 144.8)">22</text>
<text x="153.4" y="144.8" transform="rotate(-90 153.4 144.8)">23</text>
<text x="156" y="144.8" transform="rotate(-90 156 144.8)">24</text>
<text x="272.3" y="144.5">8</text>
<text x="27.7" y="150.6" transform="rotate(-90 27.7 150.6)">4</text>
<text x="258.8" y="154.4" transform="rotate(-90 258.8 154.4)">9</text>
<text x="261.4" y="154.4" transform="rotate(-90 261.4 154.4)">3</text>
<text x="28.5" y="173.7">1</text>
<text x="76.2" y="173.7">12</text>
<text x="28.5" y="176.3">2</text>
<text x="28.5" y="178.8">3</text>
<text x="76.2" y="176.3">11</text>
<text x="76.2" y="178.8">10</text>
<text x="28.5" y="183.9">5</text>
<text x="28.5" y="181.4">4</text>
<text x="76.8" y="183.9">8</text>
<text x="76.8" y="181.4">9</text>
<text x="28.5" y="186.4">6</text>
<text x="76.8" y="186.4">7</text>
</g>
<g font-size="1.8" fill="#939391">
<text x="228.6" y="56.7">DNP</text>
<text x="228.6" y="54.2">C13</text>
<text x="241.3" y="56.7">DNP</text>
<text x="241.3" y="54.2">C14</text>
</g>
</svg>
